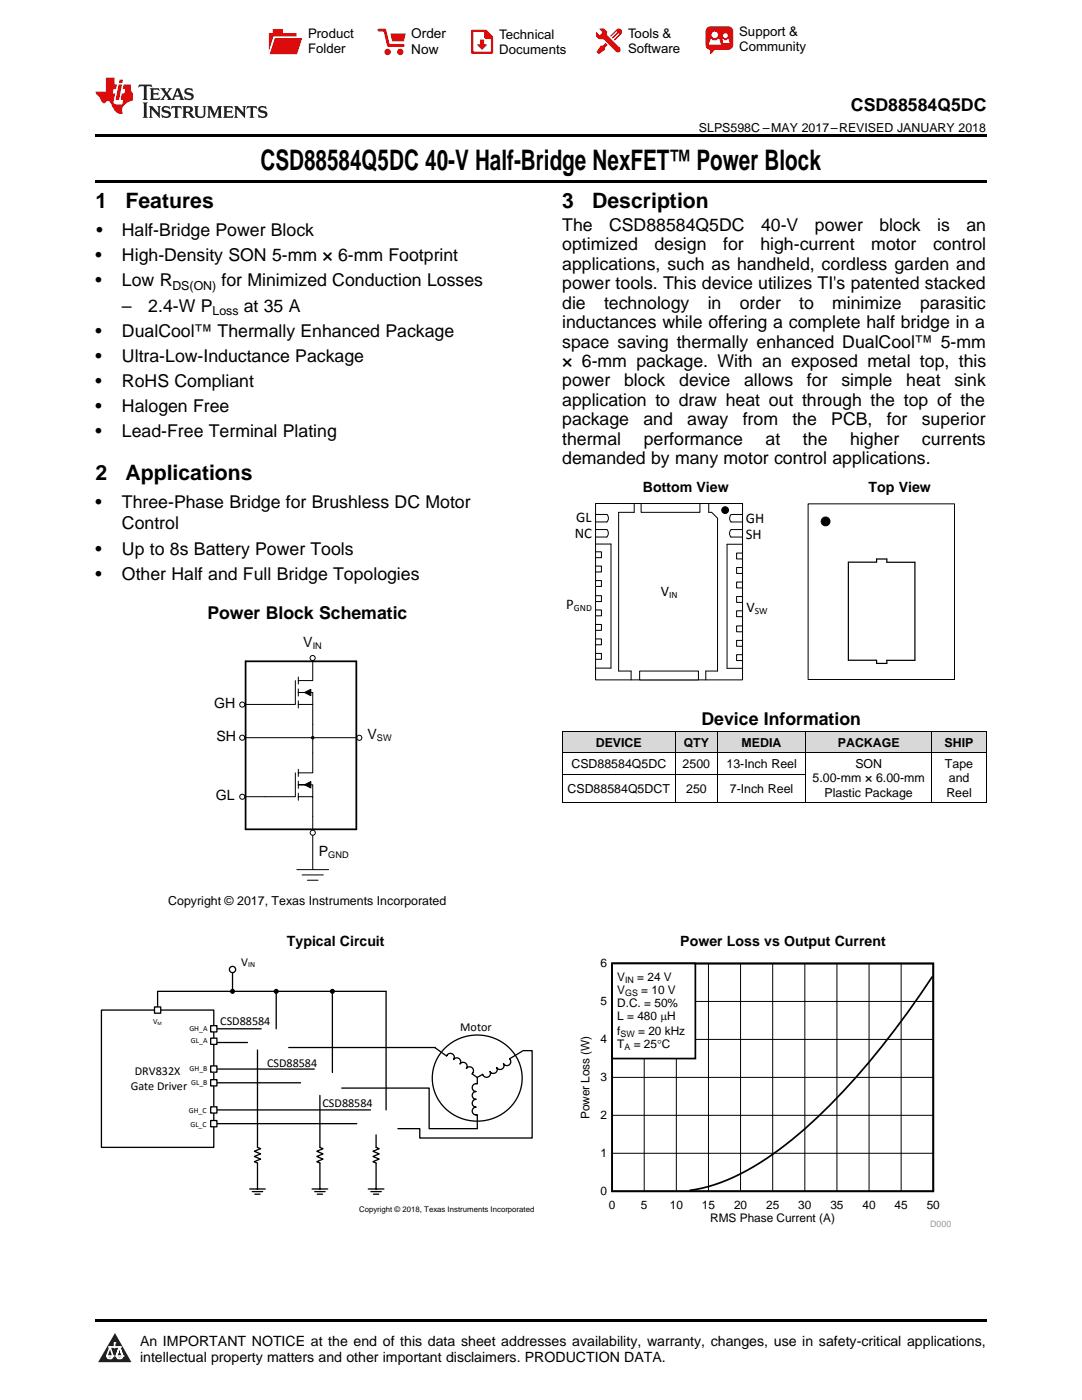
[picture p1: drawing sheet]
<svg xmlns="http://www.w3.org/2000/svg" width="216mm" height="279mm" viewBox="0 0 216 279" stroke-linecap="round" stroke-linejoin="round" font-family="sans-serif">
<g fill="#d8d8d8">
<path d="M112.2 146h22.6v4.3h-22.6z"/>
<path d="M134.8 146h8.4v4.3h-8.4z"/>
<path d="M143.2 146h17.6v4.3h-17.6z"/>
<path d="M160.8 146h25.1v4.3h-25.1z"/>
<path d="M185.9 146h10.9v4.3h-10.9z"/>
</g>
<path d="M22.9 266l3.3 5.9h-6.6z" fill="#231f20"/>
<path d="M21.3 270.6h1.2l-.3 .5h-.3a.53 .53 0 0 1-.6-.5z" fill-rule="evenodd" fill="#fff"/>
<path d="M21.3 270.6h1.2l-.3 .5h-.3a.53 .53 0 0 1-.6-.5z" fill="none" stroke="#231f20" stroke-width=".33"/>
<path d="M21.3 270.6l1.2 .1-.3 .4h-.5z" fill="none" stroke="#fff" stroke-width=".33"/>
<path d="M22.9 268.9h.1" fill="none" stroke="#fff" stroke-width=".33"/>
<path d="M22.9 268v.9z" fill="#fff"/>
<path d="M22.9 268v.9z" fill="none" stroke="#fff" stroke-width=".33"/>
<circle cx="22.9" cy="268" r=".16" fill="#fff"/>
<path d="M21.8 268.8h.1" fill="none" stroke="#fff" stroke-width=".33"/>
<path d="M21.8 268.8h2.2z" fill="#fff"/>
<path d="M21.8 268.8h2.2z" fill="none" stroke="#fff" stroke-width=".33"/>
<circle cx="24" cy="268.8" r=".16" fill="#fff"/>
<path d="M23.2 270.6h.1" fill="none" stroke="#fff" stroke-width=".33"/>
<path d="M23.8 268.8l-.6 1.8z" fill="#fff"/>
<path d="M23.8 268.8l-.6 1.8z" fill="none" stroke="#fff" stroke-width=".33"/>
<path d="M23.8 268.8l.7 1.8z" fill="#fff"/>
<path d="M23.8 268.8l.7 1.8z" fill="none" stroke="#fff" stroke-width=".33"/>
<path d="M24.4 270.6h.1" fill="none" stroke="#fff" stroke-width=".33"/>
<circle cx="21.3" cy="270.6" r=".16" fill="#fff"/>
<path d="M22 268.8l-.7 1.8z" fill="#fff"/>
<path d="M22 268.8l-.7 1.8z" fill="none" stroke="#fff" stroke-width=".33"/>
<path d="M22 268.8l.5 1.8z" fill="#fff"/>
<path d="M22 268.8l.5 1.8z" fill="none" stroke="#fff" stroke-width=".33"/>
<circle cx="22.5" cy="270.6" r=".16" fill="#fff"/>
<path d="M23.3 270.6h1.2a.63 .63 0 0 1-.6 .5 .63 .63 0 0 1-.6-.5z" fill-rule="evenodd" fill="#fff"/>
<path d="M23.3 270.6h1.2a.63 .63 0 0 1-.6 .5 .63 .63 0 0 1-.6-.5z" fill="none" stroke="#231f20" stroke-width=".33"/>
<path d="M23.3 270.6h1.2l-.4 .5h-.5z" fill="none" stroke="#fff" stroke-width=".33"/>
<path d="M23.2 270.6h.1" fill="none" stroke="#fff" stroke-width=".33"/>
<circle cx="24.5" cy="270.6" r=".16" fill="#fff"/>
<path d="M19 263.2h177.8v.5h-177.8z" fill="#000"/>
<path d="M115.4 191.3h74.4v53.7h-74.4z" fill-rule="evenodd" fill="#fff"/>
<path d="M122.1 192.3h64.1v45.4h-64.1zM186.1 194.9a150.5 150.5 0 0 1-26.8 31.5 49.6 49.6 0 0 1-17.9 10.4l-3.8 .8" fill="none" stroke="#000" stroke-width=".34"/>
<g fill="none" stroke="#000" stroke-width=".2">
<path d="M122.1 199.9h64.1M128.5 192.3v45.5M135 192.3v45.5M141.4 192.3v45.5M147.8 192.3v45.5M154.2 192.3v45.5M160.6 192.3v45.5M167 192.3v45.5M173.4 192.3v45.5M179.8 192.3v45.5M122.1 215h64.1M122.1 207.4h64.1"/>
<path d="M122.1 230.2h64.1M122.1 222.6h64.1"/>
</g>
<path d="M122.1 192.3h16.7v19h-16.7z" fill-rule="evenodd" fill="#fff"/>
<path d="M122.1 192.3h16.7v19h-16.7z" fill="none" stroke="#000" stroke-width=".34"/>
<path d="M20.2 201.6h22.5v27.4h-22.5z" fill-rule="evenodd" fill="#fff"/>
<path d="M20.2 201.6h22.5v27.4h-22.5z" fill="none" stroke="#000" stroke-width=".26"/>
<path d="M88.9 209.1a9 9 0 0 1 9.6-1.9 9 9 0 0 1 5.7 8 9 9 0 0 1-7.3 8.4 9 9 0 0 1-9.9-5.1 8.3 8.3 0 0 1 1.9-9.4z" fill-rule="evenodd" fill="#fff"/>
<g fill="none" stroke="#000" stroke-width=".26">
<path d="M46.4 194.1v3.7M55.1 197.8v7.5M66.3 197.8v16.2M31.4 201.6v-3.8h45.6v23.7M42.7 205.3h9.4M42.7 208.1h6.7M42.7 213.4h20M42.7 216.1h17.3M51.4 209.6v19.4l.6 .2-1.2 .6 1.2 .5-1.2 .5 1.2 .5-1.2 .5 .6 .3v5.2M57.6 209.1h29.3M63.8 218.6v10.4l.7 .2-1.3 .6 1.3 .5-1.3 .5 1.3 .5-1.3 .5 .6 .3v5.2M86.8 209.1l2.3 1.6a.79 .79 0 0 1 1.1-.4 .79 .79 0 0 1 .3 1.1 .78 .78 0 0 1 1.1-.1 .78 .78 0 0 1 .2 1 .78 .78 0 0 1 1.1-.2 .78 .78 0 0 1 .2 1.1 .79 .79 0 0 1 1.1-.1 .79 .79 0 0 1 0 1.2l1 .7"/>
<path d="M88.9 209.1a9 9 0 0 1 9.6-1.9 9 9 0 0 1 5.7 8 9 9 0 0 1-7.3 8.4 9 9 0 0 1-9.9-5.1 8.3 8.3 0 0 1 1.9-9.4zM95.2 215v1.3a.79 .79 0 0 0-1 .6 .79 .79 0 0 0 .8 .9 .78 .78 0 0 0-.8 .8 .78 .78 0 0 0 .8 .8 .78 .78 0 0 0-.8 .8 .78 .78 0 0 0 .8 .7 .79 .79 0 0 0-.8 1 .79 .79 0 0 0 1 .6v2.7h-9.6v-8h-17.4M104.2 209.8l-2.5 1.5a.79 .79 0 0 1-.1 1.2 .79 .79 0 0 1-1.1-.2 .78 .78 0 0 1-.3 1 .78 .78 0 0 1-1.1-.2 .78 .78 0 0 1-.3 1 .78 .78 0 0 1-1-.3 .79 .79 0 0 1-.4 1.2 .79 .79 0 0 1-1.1-.6l-1.1 .6M104.3 209.7h1.9v17.4h-22.4v-1.9h-4.4M42.7 221.5h31.2M42.7 224.3h28.5M49.8 237.3h3.1M50.3 237.8h2.1M50.9 238.3h1M62.3 237.3h3.1M62.8 237.8h2.1M63.3 238.3h1.1"/>
<path d="M73.5 237.3h3.1M74 237.8h2.1M74.5 238.3h1.1M75 226.5v2.5l.7 .2-1.3 .6 1.3 .5-1.3 .5 1.3 .5-1.3 .5 .6 .3v5.2"/>
</g>
<circle cx="46.4" cy="193.5" r=".62" fill="#fff"/>
<circle cx="46.4" cy="193.5" r=".62" fill="none" stroke="#000" stroke-width=".26"/>
<path d="M30.8 201h1.3v1.2h-1.3z" fill-rule="evenodd" fill="#fff"/>
<path d="M30.8 201h1.3v1.2h-1.3z" fill="none" stroke="#000" stroke-width=".26"/>
<path d="M42 204.7h1.3v1.2h-1.3z" fill-rule="evenodd" fill="#fff"/>
<path d="M42 204.7h1.3v1.2h-1.3z" fill="none" stroke="#000" stroke-width=".26"/>
<path d="M42 207.2h1.3v1.2h-1.3z" fill-rule="evenodd" fill="#fff"/>
<path d="M42 207.2h1.3v1.2h-1.3z" fill="none" stroke="#000" stroke-width=".26"/>
<path d="M42 212.7h1.3v1.3h-1.3z" fill-rule="evenodd" fill="#fff"/>
<path d="M42 212.7h1.3v1.3h-1.3z" fill="none" stroke="#000" stroke-width=".26"/>
<path d="M42 215.5h1.3v1.2h-1.3z" fill-rule="evenodd" fill="#fff"/>
<path d="M42 215.5h1.3v1.2h-1.3z" fill="none" stroke="#000" stroke-width=".26"/>
<path d="M42 220.9h1.3v1.2h-1.3z" fill-rule="evenodd" fill="#fff"/>
<path d="M42 220.9h1.3v1.2h-1.3z" fill="none" stroke="#000" stroke-width=".26"/>
<path d="M42 223.6h1.3v1.3h-1.3z" fill-rule="evenodd" fill="#fff"/>
<g fill="none" stroke="#000" stroke-width=".26">
<path d="M42 223.6h1.3v1.3h-1.3z"/>
<circle cx="46.4" cy="197.8" r=".37"/>
<circle cx="55.1" cy="197.8" r=".37"/>
<circle cx="66.3" cy="197.8" r=".37"/>
</g>
<g fill="#000">
<path d="M60.8 138.2l1.2-.6v1.2zM60.8 156.6l1.2-.6v1.3z"/>
<circle cx="62.4" cy="147.2" r=".25"/>
<circle cx="46.4" cy="197.8" r=".37"/>
<circle cx="55.1" cy="197.8" r=".37"/>
<circle cx="66.3" cy="197.8" r=".37"/>
</g>
<g fill="none" stroke="#000" stroke-width=".2">
<path d="M58.9 135.8v4.8h-10.1M59.5 135.1v1.4M59.5 137.5v1.4M59.5 139.9v1.4M60.8 138.2l1.2-.6v1.2zM61.9 138.2h-2.4h2.9v2.4M62.4 131.9v3.9h-2.9M48.8 147.2h22.4M58.9 154.2v4.8h-10.1M59.5 140.6h2.9v13.6h-2.9M59.5 159h2.9v14.6M59.5 153.5v1.5"/>
<path d="M59.5 155.9v1.4M59.5 158.3v1.4M60.8 156.6l1.2-.6v1.3zM61.9 156.6h-2.4h2.9v2.4M59.2 173.6h6.4M60.3 174.6h4.2M61.3 175.7h2.2"/>
<circle cx="62.4" cy="147.2" r=".25"/>
</g>
<circle cx="62.4" cy="131.3" r=".51" fill="#fff"/>
<circle cx="62.4" cy="131.3" r=".51" fill="none" stroke="#000" stroke-width=".2"/>
<circle cx="48.3" cy="159" r=".51" fill="#fff"/>
<circle cx="48.3" cy="159" r=".51" fill="none" stroke="#000" stroke-width=".2"/>
<circle cx="48.3" cy="147.2" r=".51" fill="#fff"/>
<circle cx="48.3" cy="147.2" r=".51" fill="none" stroke="#000" stroke-width=".2"/>
<circle cx="48.3" cy="140.6" r=".51" fill="#fff"/>
<circle cx="48.3" cy="140.6" r=".51" fill="none" stroke="#000" stroke-width=".2"/>
<circle cx="71.7" cy="147.2" r=".51" fill="#fff"/>
<circle cx="71.7" cy="147.2" r=".51" fill="none" stroke="#000" stroke-width=".2"/>
<path d="M49 132h22.1v33.5h-22.1z" fill="none" stroke="#000" stroke-width=".35"/>
<circle cx="62.4" cy="166.2" r=".51" fill="#fff"/>
<g fill="none" stroke="#000" stroke-width=".2">
<path d="M112.2 154.5h48.6M112.2 150.2h84.6M112.2 145.9h84.6M112.2 145.9v14.3M134.7 145.9v14.3M143.1 145.9v14.3M160.7 145.9v14.3M185.9 145.9v14.3M196.8 145.9v14.3M112.2 160.2h84.6"/>
<circle cx="62.4" cy="166.2" r=".51"/>
</g>
<path d="M112.2 160.2h.1zM143.1 160.2h.1zM160.7 160.2h.1zM185.8 160.2h.1zM196.7 160.2h.1z" fill="#000"/>
<path d="M118.8 100.5h29.4v35.2h-29.4z" fill-rule="evenodd" fill="#fff"/>
<path d="M118.8 100.5h29.4v35.2h-29.4z" fill="none" stroke="#000" stroke-width=".2"/>
<path d="M127.9 100.5h11.8v1.7h-11.8z" fill-rule="evenodd" fill="#fff"/>
<path d="M127.9 100.5h11.8v1.7h-11.8z" fill="none" stroke="#000" stroke-width=".2"/>
<path d="M127.6 133.9h11.8v1.8h-11.8z" fill-rule="evenodd" fill="#fff"/>
<path d="M118.8 105.7h2.3a1.08 1.08 0 0 1 0 1.5h-2.3M118.8 102.7h2.3a1.08 1.08 0 0 1 0 1.5h-2.2M126.5 100.5v1.7h-3.1v31.7h2.5v1.8M127.6 133.9h11.8v1.8h-11.8z" fill="none" stroke="#000" stroke-width=".2"/>
<path d="M118.8 110.1h1.2v1.2h-1.2z" fill-rule="evenodd" fill="#fff"/>
<path d="M118.8 110.1h1.2v1.2h-1.2zM118.8 108.6h3.1v24.7h-3.1" fill="none" stroke="#000" stroke-width=".2"/>
<path d="M118.8 113h1.2v1.1h-1.2z" fill-rule="evenodd" fill="#fff"/>
<path d="M118.8 113h1.2v1.1h-1.2z" fill="none" stroke="#000" stroke-width=".2"/>
<path d="M118.8 115.9h1.2v1.1h-1.2z" fill-rule="evenodd" fill="#fff"/>
<path d="M118.8 115.9h1.2v1.1h-1.2z" fill="none" stroke="#000" stroke-width=".2"/>
<path d="M118.8 118.9h1.2v1.2h-1.2z" fill-rule="evenodd" fill="#fff"/>
<path d="M118.8 118.9h1.2v1.2h-1.2z" fill="none" stroke="#000" stroke-width=".2"/>
<path d="M118.8 121.7h1.2v1.2h-1.2z" fill-rule="evenodd" fill="#fff"/>
<path d="M118.8 121.7h1.2v1.2h-1.2z" fill="none" stroke="#000" stroke-width=".2"/>
<path d="M118.8 124.6h1.2v1.2h-1.2z" fill-rule="evenodd" fill="#fff"/>
<path d="M118.8 124.6h1.2v1.2h-1.2z" fill="none" stroke="#000" stroke-width=".2"/>
<path d="M118.8 127.5h1.2v1.2h-1.2z" fill-rule="evenodd" fill="#fff"/>
<path d="M118.8 127.5h1.2v1.2h-1.2z" fill="none" stroke="#000" stroke-width=".2"/>
<path d="M118.8 130.4h1.2v1.2h-1.2z" fill-rule="evenodd" fill="#fff"/>
<path d="M118.8 130.4h1.2v1.2h-1.2z" fill="none" stroke="#000" stroke-width=".2"/>
<path d="M147 130.7h1.2v1.1h-1.2z" fill-rule="evenodd" fill="#fff"/>
<path d="M148.2 108.6h-3.1v24.8h3.1M147 130.7h1.2v1.1h-1.2z" fill="none" stroke="#000" stroke-width=".2"/>
<path d="M147 127.8h1.2v1.2h-1.2z" fill-rule="evenodd" fill="#fff"/>
<path d="M147 127.8h1.2v1.2h-1.2z" fill="none" stroke="#000" stroke-width=".2"/>
<path d="M147 124.9h1.2v1.2h-1.2z" fill-rule="evenodd" fill="#fff"/>
<path d="M147 124.9h1.2v1.2h-1.2z" fill="none" stroke="#000" stroke-width=".2"/>
<path d="M147 121.9h1.2v1.2h-1.2z" fill-rule="evenodd" fill="#fff"/>
<path d="M147 121.9h1.2v1.2h-1.2z" fill="none" stroke="#000" stroke-width=".2"/>
<path d="M147 119h1.2v1.2h-1.2z" fill-rule="evenodd" fill="#fff"/>
<path d="M147 119h1.2v1.2h-1.2z" fill="none" stroke="#000" stroke-width=".2"/>
<path d="M147 116.2h1.2v1.1h-1.2z" fill-rule="evenodd" fill="#fff"/>
<path d="M147 116.2h1.2v1.1h-1.2z" fill="none" stroke="#000" stroke-width=".2"/>
<path d="M147 113.3h1.2v1.1h-1.2z" fill-rule="evenodd" fill="#fff"/>
<path d="M147 113.3h1.2v1.1h-1.2z" fill="none" stroke="#000" stroke-width=".2"/>
<path d="M147 110.4h1.2v1.1h-1.2z" fill-rule="evenodd" fill="#fff"/>
<g fill="none" stroke="#000" stroke-width=".2">
<path d="M141.4 100.5v1.7h.6l1.2 1.2v30.5h-2.4v1.8M147 110.4h1.2v1.1h-1.2zM148.1 105.7h-2.2a1.08 1.08 0 0 0 0 1.5h2.2M148.1 102.7h-2.2a1.08 1.08 0 0 0 0 1.5h2.3"/>
<circle cx="144.7" cy="101.8" r=".67"/>
</g>
<circle cx="144.7" cy="101.8" r=".67" fill="#000"/>
<path d="M161.2 100.6h29.3v35h-29.3z" fill-rule="evenodd" fill="#fff"/>
<g fill="none" stroke="#000" stroke-width=".2">
<path d="M161.2 100.6h29.3v35h-29.3z"/>
<circle cx="164.7" cy="104.1" r=".88"/>
</g>
<path d="M174.9 131.8h-5.6v-19.6h5.6v-.6h2.1v.6h5.6v19.6h-5.6v.6h-2.1v-.6" fill="none" stroke="#000" stroke-width=".24"/>
<circle cx="164.7" cy="104.1" r=".88" fill="#000"/>
<path d="M19 35.9h177.8v.5h-177.8zM19 26.8h177.8v.6h-177.8z" fill="#000"/>
<path d="M27.7 16.9l-.1 .6 .6-.3h.5v.2v2.2l-.2 .4h1l-.2-.4v-2.2v-.2h.5l.6 .3-.2-.6zM29.9 17.6l.2 .4v1.6l-.2 .4h1.9l.1-.6a1.09 1.09 0 0 1-1.3 .1v-.6h.6l.4 .2v-.7l-.2 .2h-.8v-.6l.2-.1a1.01 1.01 0 0 1 1 .3l-.1-.6zM32 17.6l.9 1.2-1 1.2h.9l-.2-.3 .5-.7 .5 .7-.3 .3h1.7l-.2-.3 .1-.4h1l.1 .4-.2 .3h1l-.3-.4-.7-2h-.5l-1 2.2-.8-1.1 .9-1.1h-.9l.2 .2-.4 .7-.4-.7 .2-.2zM35.4 18l.4 1h-.8zM37 17.7a.66 .66 0 0 0-.2 .8 .66 .66 0 0 0 .6 .4l.7 .2 .1 .2a.8 .8 0 0 1-.7 .4 .8 .8 0 0 1-.7-.5l.1 .8 .2-.2a.94 .94 0 0 0 1.1 .1 .94 .94 0 0 0 .4-.9 1.48 1.48 0 0 0-1.3-.6v-.4a1.1 1.1 0 0 1 1.2 .2l-.2-.6-.2 .1-.5-.1zM28.5 20.4l.2 .4v2.3l-.2 .4h1l-.2-.4v-2.3l.2-.4zM29.7 21.2l.2 .4v1.5l-.2 .4h.8l-.3-.4 .1-1.3 1.6 1.8v-2l.2-.4h-.7l.2 .2v1.1l-1.2-1.3zM32.5 21.3a.66 .66 0 0 0-.2 .8 .66 .66 0 0 0 .6 .4l.6 .2 .2 .2a.8 .8 0 0 1-.8 .4 .8 .8 0 0 1-.7-.5l.2 .7 .2-.1a.94 .94 0 0 0 1 .1 .94 .94 0 0 0 .5-1 1.47 1.47 0 0 0-1.3-.6l-.1-.3a1.1 1.1 0 0 1 1.3 .2l-.2-.6-.2 .1-.5-.2zM34.3 21.2l-.2 .6a.64 .64 0 0 1 .8-.3v1.6l-.2 .4h1l-.3-.4 .1-1.6a.66 .66 0 0 1 .8 .3l-.2-.6zM36.3 21.2l.3 .4v1.5l-.3 .4h1l-.2-.2v-.7h.5l.1 .1a.8 .8 0 0 0 1.2 .7l-1-1a.62 .62 0 0 0 .6-.5 .62 .62 0 0 0-.6-.7zM37.1 21.5h.1a.48 .48 0 0 1 .6 0 .48 .48 0 0 1 .1 .6l-.2 .1-.6 .1zM38.7 21.2l.2 .2a2.29 2.29 0 0 0 .4 2 1.05 1.05 0 0 0 1.7-.7v-1.3l.2-.2h-.8l.2 .4v1.1a.61 .61 0 0 1-.6 .6 .61 .61 0 0 1-.6-.6v-1.1l.3-.4zM41.3 21.2l.3 .4v1.5l-.3 .4h.8l-.2-.4v-1.4l.8 1.9 .9-1.9v1.4l-.2 .4h.9l-.2-.4v-1.5l.2-.4h-.8l-.7 1.5-.6-1.5zM44.5 21.2l.2 .4v1.5l-.2 .4h1.9l.2-.6a1.1 1.1 0 0 1-1.4 .2v-.7h.6l.4 .2v-.6l-.2 .1-.8 .1v-.6l.2-.1a1.02 1.02 0 0 1 1.1 .2l-.2-.5zM46.7 21.2l.2 .4v1.5l-.2 .4h.8l-.3-.4 .1-1.3 1.6 1.8v-2l.2-.4h-.7l.2 .2v1.1l-1.2-1.3zM49.3 21.2l-.1 .6a.64 .64 0 0 1 .8-.3v1.6l-.3 .4h1l-.2-.4v-1.6a.66 .66 0 0 1 .8 .3l-.1-.6zM51.7 21.3a.66 .66 0 0 0-.2 .7 .66 .66 0 0 0 .7 .5l.6 .2 .1 .2a.8 .8 0 0 1-.7 .4 .8 .8 0 0 1-.7-.5l.1 .7 .2-.1a.94 .94 0 0 0 1.1 .1 .94 .94 0 0 0 .4-1 1.48 1.48 0 0 0-1.2-.6l-.1-.3a1.1 1.1 0 0 1 1.2 .2l-.2-.6-.1 .1-.6-.2z" fill="#231f20"/>
<path d="M21.1 15.5v2.8h-2v.4l.9 .9a.96 .96 0 0 0 1 1 .59 .59 0 0 1 .5-.4 .59 .59 0 0 1 .5 .3l.4 .8a1.61 1.61 0 0 0 2.1 1.3 1.63 1.63 0 0 1 1.1-2.2l.9-.3v-1.5a1.6 1.6 0 0 1-.4-1.7h-1.4l-.2 .9h.5l-.2 .8h-.5l-.2 1v.3h.5l-.2 .9h-.7a.74 .74 0 0 1-1-.6l.3-1.6h-.5l.2-.8h.5l.1-.9h-.4v-1.4zM23.7 16.9l-.7 3h.8l.6-3zM23.8 15.9l-.1 .7h.7l.2-.7z" fill="#ee1d23"/>
<g fill="#d60000">
<path d="M54.4 5.8h2v.8h2.8v4.2h-5.5v-4.2h.7z" fill-rule="evenodd"/>
<path d="M54.7 7.5h5.6l-1 3.3h-5.6z" fill-rule="evenodd"/>
</g>
<path d="M54.6 7.4h5.8l-.1 .1h-5.5l-1.1 3.3z" fill-rule="evenodd" fill="#fff"/>
<path d="M54.6 7.4h5.8l-.1 .1h-5.5l-1.1 3.3z" fill="none" stroke="#fff" stroke-width=".2"/>
<path d="M75.6 6h1.2l.7 3.1h3" fill="none" stroke="#d60000" stroke-width=".56"/>
<g fill="#d60000">
<path d="M77.9 6.7h3.1l-.4 1.5h-2.3z" fill-rule="evenodd"/>
<circle cx="77.3" cy="10.4" r=".64"/>
<circle cx="79.9" cy="10.4" r=".64"/>
</g>
<path d="M94.2 6.2h2.7l1.3 1.2v3.1h-4z" fill="none" stroke="#d60000" stroke-width=".44"/>
<g fill="#d60000">
<path d="M95.8 7.9h.8v1h.6l-1 1.1-1-1v-.1h.6z" fill-rule="evenodd"/>
<path d="M96.6 6.2h.3l1.3 1.2v.4h-1.3l-.3-.4z" fill-rule="evenodd"/>
<path d="M119.6 5.7h.9l.6 .6 .1 .7 2.5 2.5-.8 .8-2.3-2.3-1.1-.2-.6-.6v-.8l.7 .6 .5-.4v-.2l-.4-.5z" fill-rule="evenodd"/>
<path d="M119.9 9.1h.4l.5-.5 .4 .4-.5 .5v.4l-1.2 .9-.5-.5z" fill-rule="evenodd"/>
<path d="M123 5.9a.67 .67 0 0 1 .9 0 .67 .67 0 0 1 0 .9z" fill-rule="evenodd"/>
<path d="M123 5.9l.9 .9-1.2 1.2h-.2l.1-.2 .9-.9 .1-.2h-.3l-.9 1h-.2v-.2l.9-1 .1-.2h-.3l-.9 1h-.2v-.2z" fill-rule="evenodd"/>
<circle cx="123.3" cy="9.9" r=".54"/>
</g>
<path d="M121.1 6.3l-.1 .7" fill="none" stroke="#d60000" stroke-width=".2"/>
<g fill="#d60000">
<path d="M141.1 5.5l.6-.2h3.6a.95 .95 0 0 1 1 .9v2.8a.95 .95 0 0 1-1 .9h-3.6a.95 .95 0 0 1-.9-.9v-2.8z" fill-rule="evenodd"/>
<path d="M141.7 9.9h.9l-.7 .9h-.2z" fill-rule="evenodd"/>
</g>
<g fill="#fff">
<path d="M144.3 8.6h1.3z"/>
<path d="M141.8 7.8h.3l.1 .2h.8l.2-.2h.3l.4 1.1h-2.5z" fill-rule="evenodd"/>
<path d="M144.2 7.8h.2l.2 .2h.4l.2-.2h.2l.2 .8h-1.3z" fill-rule="evenodd"/>
<circle cx="142.6" cy="6.9" r=".65"/>
<circle cx="144.8" cy="7.1" r=".48"/>
</g>
<text font-size="5.6" x="52" y="33.9">CSD88584Q5DC 40-V Half-Bridge NexFET™ Power Block</text>
<g font-size="4.2">
<text x="19" y="41.4">1</text>
<text x="25" y="41.4">Features</text>
<text x="112.2" y="41.4">3</text>
<text x="118.2" y="41.4">Description</text>
<text x="19" y="95.7">2</text>
<text x="25" y="95.7">Applications</text>
</g>
<g font-size="3.5">
<text x="169.8" y="22.2">CSD88584Q5DC</text>
<text x="19.2" y="47.1">•</text>
<text x="24.3" y="47.1">Half-Bridge Power Block</text>
<text x="112.2" y="46.1">The</text>
<text x="121.5" y="46.1">CSD88584Q5DC</text>
<text x="151.9" y="46.1">40-V</text>
<text x="162.6" y="46.1">power</text>
<text x="175.5" y="46.1">block</text>
<text x="187" y="46.1">is</text>
<text x="192.8" y="46.1">an</text>
<text x="19" y="52.1">•</text>
<text x="24.3" y="52.1">High-Density SON 5-mm × 6-mm Footprint</text>
<text x="112.2" y="50">optimized</text>
<text x="112.2" y="53.8">applications, such as handheld, cordless garden and</text>
<text x="130.6" y="50">design</text>
<text x="144.3" y="50">for</text>
<text x="151.7" y="50">high-current</text>
<text x="173.9" y="50">motor</text>
<text x="186.2" y="50">control</text>
<text x="19" y="57.2">•</text>
<text x="24.3" y="57.2">Low R</text>
<text x="44.2" y="57.2">for Minimized Conduction Losses</text>
<text x="112.2" y="57.7">power tools. This device utilizes TI's patented stacked</text>
<text x="24.3" y="62.2">–</text>
<text x="29.6" y="62.2">2.4-W P</text>
<text x="48.6" y="62.2">at 35 A</text>
<text x="112.2" y="61.6">die</text>
<text x="112.2" y="65.5">inductances while offering a complete half bridge in a</text>
<text x="120.5" y="61.6">technology</text>
<text x="141.2" y="61.6">in</text>
<text x="147.6" y="61.6">order</text>
<text x="159.5" y="61.6">to</text>
<text x="166" y="61.6">minimize</text>
<text x="183.6" y="61.6">parasitic</text>
<text x="19" y="67.2">•</text>
<text x="24.3" y="67.2">DualCool™ Thermally Enhanced Package</text>
<text x="112.2" y="69.4">space saving thermally enhanced DualCool™ 5-mm</text>
<text x="19" y="72.2">•</text>
<text x="19" y="77.3">•</text>
<text x="24.3" y="72.2">Ultra-Low-Inductance Package</text>
<text x="24.3" y="77.3">RoHS Compliant</text>
<text x="112.2" y="73.2">× 6-mm package. With an exposed metal top, this</text>
<text x="112.2" y="77.1">power</text>
<text x="124.5" y="77.1">block</text>
<text x="135.5" y="77.1">device</text>
<text x="148.5" y="77.1">allows</text>
<text x="161" y="77.1">for</text>
<text x="167.9" y="77.1">simple</text>
<text x="180.8" y="77.1">heat</text>
<text x="190.4" y="77.1">sink</text>
<text x="19" y="82.3">•</text>
<text x="24.3" y="82.3">Halogen Free</text>
<text x="112.2" y="81">application to draw heat out through the top of the</text>
<text x="19" y="87.3">•</text>
<text x="24.3" y="87.3">Lead-Free Terminal Plating</text>
<text x="112.2" y="84.9">package</text>
<text x="112.2" y="88.8">thermal</text>
<text x="128.4" y="84.9">and</text>
<text x="128.5" y="88.8">performance</text>
<text x="137.1" y="84.9">away</text>
<text x="148.2" y="84.9">from</text>
<text x="152.8" y="88.8">at</text>
<text x="158.1" y="84.9">the</text>
<text x="160.2" y="88.8">the</text>
<text x="165.9" y="84.9">PCB,</text>
<text x="169.6" y="88.8">higher</text>
<text x="177" y="84.9">for</text>
<text x="183.9" y="84.9">superior</text>
<text x="184" y="88.8">currents</text>
<text x="112.2" y="92.6">demanded by many motor control applications.</text>
<text x="19" y="101.4">•</text>
<text x="24.3" y="101.4">Three-Phase Bridge for Brushless DC Motor</text>
<text x="24.3" y="105.7">Control</text>
<text x="19" y="110.7">•</text>
<text x="24.3" y="110.7">Up to 8s Battery Power Tools</text>
<text x="19" y="115.7">•</text>
<text x="24.3" y="115.7">Other Half and Full Bridge Topologies</text>
<text x="41.4" y="123.4">Power Block Schematic</text>
<text x="140" y="144.7">Device Information</text>
</g>
<g font-size="2.9">
<text x="114.7" y="107.3">NC</text>
<text x="114.9" y="104.2">GL</text>
<text x="148.8" y="107.6">SH</text>
<text x="148.8" y="104.3">GH</text>
<text x="131.8" y="119">V</text>
<text x="113" y="121.5">P</text>
<text x="148.9" y="122">V</text>
</g>
<g font-size="2.8">
<text x="128.3" y="98.2">Bottom View</text>
<text x="173.3" y="98.2">Top View</text>
<text x="60.5" y="129">V</text>
<text x="42.8" y="141.3">GH</text>
<text x="43.2" y="147.9">SH</text>
<text x="73.3" y="147.6">V</text>
<text x="43" y="159.7">GL</text>
<text x="63.6" y="170.8">P</text>
<text x="57.3" y="188.8">Typical Circuit</text>
<text x="135.7" y="188.8">Power Loss vs Output Current</text>
<text x="27.9" y="268.6">An IMPORTANT NOTICE at the end of this data sheet addresses availability, warranty, changes, use in safety-critical applications,</text>
<text x="27.9" y="271.8">intellectual property matters and other important disclaimers. PRODUCTION DATA.</text>
</g>
<g font-size="2.7">
<text x="82.1" y="7.7">Order</text>
<text x="82.1" y="10.7">Now</text>
</g>
<g font-size="2.6">
<text x="61.5" y="7.6">Product</text>
<text x="61.5" y="10.6">Folder</text>
<text x="99.6" y="7.8">Technical</text>
<text x="99.6" y="10.8">Documents</text>
<text x="125.3" y="7.6">Tools &amp;</text>
<text x="125.3" y="10.6">Software</text>
<text x="147.5" y="7.2">Support &amp;</text>
<text x="147.5" y="10.2">Community</text>
</g>
<g font-size="2.5">
<text x="139.5" y="26.3">SLPS598C –MAY 2017–REVISED JANUARY 2018</text>
<text x="34.4" y="57.9">DS(ON)</text>
<text x="42.4" y="62.9">Loss</text>
<text x="118.9" y="149">DEVICE</text>
<text x="136.4" y="149">QTY</text>
<text x="148" y="149">MEDIA</text>
<text x="167.2" y="149">PACKAGE</text>
<text x="188.5" y="149">SHIP</text>
<text x="114" y="153.3">CSD88584Q5DC</text>
<text x="136.2" y="153.3">2500</text>
<text x="145" y="153.3">13-Inch Reel</text>
<text x="170.7" y="153.3">SON</text>
<text x="188.6" y="153.3">Tape</text>
<text x="113.2" y="158.3">CSD88584Q5DCT</text>
<text x="136.9" y="158.3">250</text>
<text x="145.6" y="158.3">7-Inch Reel</text>
<text x="162.1" y="156.1">5.00-mm × 6.00-mm</text>
<text x="164.5" y="159">Plastic Package</text>
<text x="188.8" y="159">Reel</text>
<text x="189.3" y="156.1">and</text>
<text x="33.6" y="180.6">Copyright © 2017, Texas Instruments Incorporated</text>
</g>
<g font-size="2.4">
<text x="48.1" y="192.7">V</text>
<text x="119.8" y="193.1">6</text>
<text x="123.2" y="195.7">V</text>
<text x="127.2" y="195.7">= 24 V</text>
<text x="119.8" y="200.6">5</text>
<text x="123.2" y="201">D.C. = 50%</text>
<text x="123.2" y="203.6">L = 480 PH</text>
<text x="123.2" y="198.4">V</text>
<text x="127.9" y="198.4">= 10 V</text>
<text x="43.9" y="204.5">CSD88584</text>
<text x="91.8" y="205.7">Motor</text>
<text x="119.8" y="208.2">4</text>
<text x="123.2" y="206.5">f</text>
<text x="123.2" y="209.1">T</text>
<text x="126.4" y="209.1">= 25qC</text>
<text x="127.3" y="206.5">= 20 kHz</text>
<text x="26.9" y="214.6">DRV832X</text>
<text x="53.3" y="212.9">CSD88584</text>
<text x="119.8" y="215.8">3</text>
<text x="26.1" y="217.5">Gate Driver</text>
<text x="64.4" y="221">CSD88584</text>
<text x="117.6" y="223.4" transform="rotate(-90 117.6 223.4)">Power Loss (W)</text>
<text x="119.8" y="223.4">2</text>
<text x="119.8" y="230.9">1</text>
<text x="119.8" y="238.5">0</text>
<text x="121.5" y="241.2">0</text>
<text x="127.9" y="241.2">5</text>
<text x="133.7" y="241.2">10</text>
<text x="140.1" y="241.2">15</text>
<text x="141.7" y="243.9">RMS Phase Current (A)</text>
<text x="146.5" y="241.2">20</text>
<text x="152.9" y="241.2">25</text>
<text x="159.3" y="241.2">30</text>
<text x="165.7" y="241.2">35</text>
<text x="172.1" y="241.2">40</text>
<text x="178.5" y="241.2">45</text>
<text x="184.9" y="241.2">50</text>
</g>
<g font-size="1.9">
<text x="133.5" y="119.4">IN</text>
<text x="114.5" y="121.9">GND</text>
<text x="150.6" y="122.5">SW</text>
</g>
<g font-size="1.8">
<text x="62.4" y="129.4">IN</text>
<text x="75.2" y="148">SW</text>
<text x="65.5" y="171.2">GND</text>
<text x="124.7" y="196.1">IN</text>
<text x="124.7" y="198.8">GS</text>
<text x="123.8" y="206.9">SW</text>
<text x="124.6" y="209.5">A</text>
</g>
<text font-size="1.8" fill="#999" x="185.6" y="244.9">D000</text>
<g font-size="1.6">
<text x="49.5" y="193.1">IN</text>
<text x="30.6" y="204.4">V</text>
<text x="37.8" y="205.8">GH_A</text>
<text x="38.1" y="208.1">GL_A</text>
<text x="37.8" y="213.7">GH_B</text>
<text x="38.2" y="216.5">GL_B</text>
<text x="37.7" y="222.2">GH_C</text>
<text x="38" y="225">GL_C</text>
<text x="71.6" y="241.8">Copyright © 2018, Texas Instruments Incorporated</text>
</g>
<text font-size="1" x="31.5" y="204.6">M</text>
</svg>
